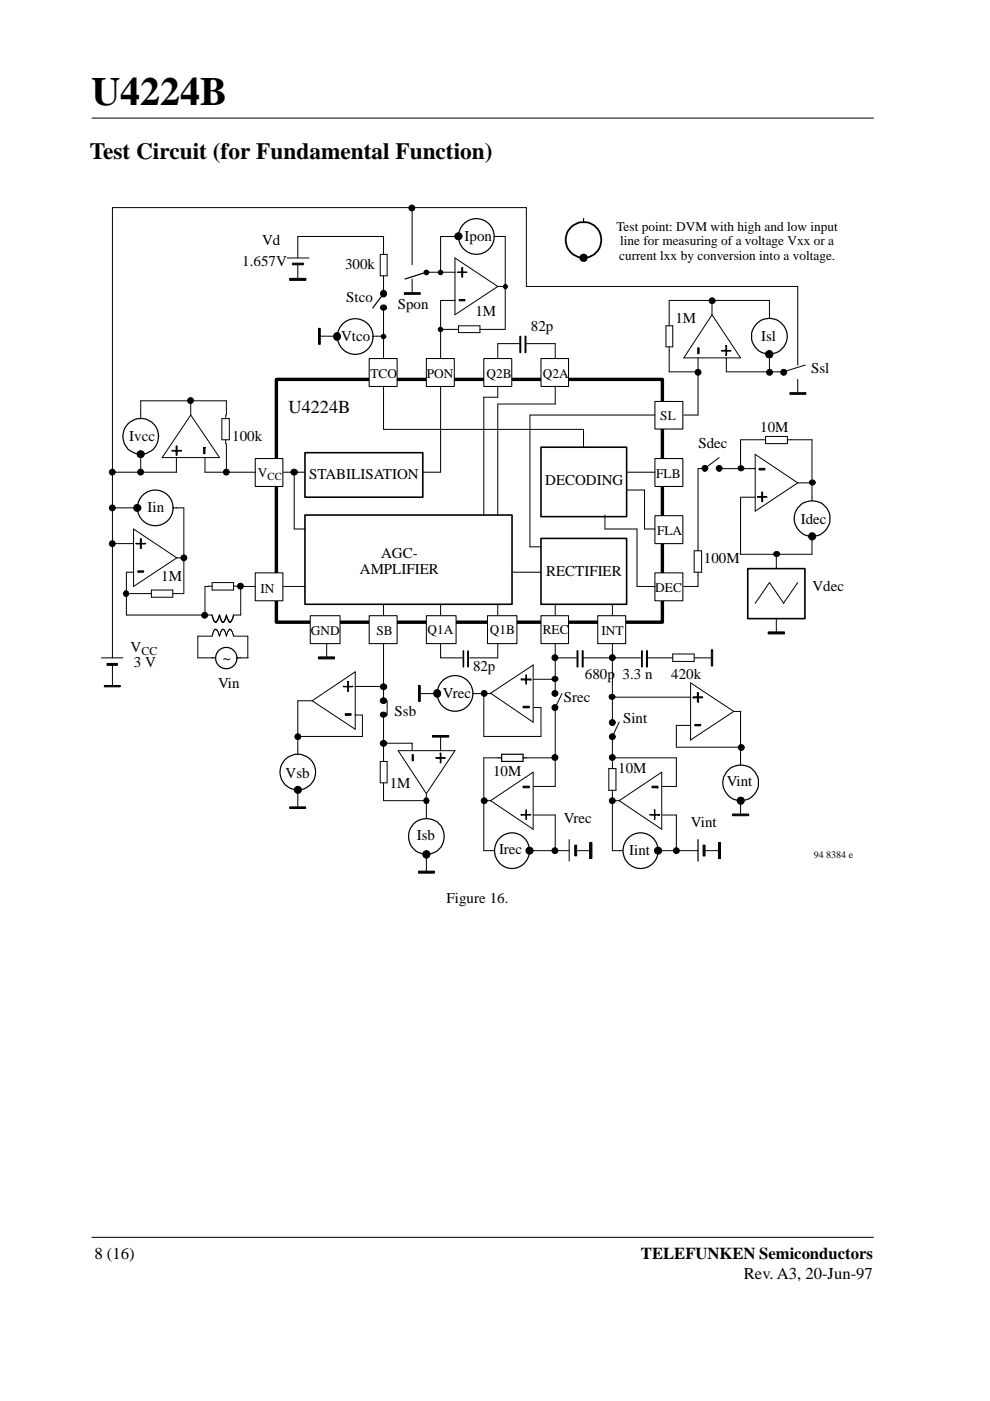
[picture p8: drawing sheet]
<svg xmlns="http://www.w3.org/2000/svg" width="210mm" height="297mm" viewBox="0 0 210 297" stroke-linecap="round" stroke-linejoin="round" font-family="sans-serif">
<path d="M19.5 25h165.7M19.5 262.3h165.7" fill="none" stroke="#000" stroke-width=".21"/>
<path d="M58.6 80.4h81.8v51.5h-81.8z" fill="none" stroke="#000" stroke-width=".72"/>
<path d="M78.3 76h5.9v5.9h-5.9z" fill="#fff"/>
<path d="M78.3 76h5.9v5.9h-5.9z" fill="none" stroke="#000" stroke-width=".22"/>
<path d="M102.6 76h5.9v5.9h-5.9z" fill="#fff"/>
<path d="M102.6 76h5.9v5.9h-5.9z" fill="none" stroke="#000" stroke-width=".22"/>
<path d="M90.4 76h5.9v5.9h-5.9z" fill="#fff"/>
<path d="M90.4 76h5.9v5.9h-5.9z" fill="none" stroke="#000" stroke-width=".22"/>
<path d="M114.7 76h5.8v5.9h-5.8z" fill="#fff"/>
<path d="M114.7 76h5.8v5.9h-5.8z" fill="none" stroke="#000" stroke-width=".22"/>
<path d="M65.8 130.5h6.3v6h-6.3z" fill="#fff"/>
<path d="M65.8 130.5h6.3v6h-6.3z" fill="none" stroke="#000" stroke-width=".22"/>
<path d="M78.3 130.5h5.9v6h-5.9z" fill="#fff"/>
<path d="M78.3 130.5h5.9v6h-5.9z" fill="none" stroke="#000" stroke-width=".22"/>
<path d="M90.4 130.5h6.3v6h-6.3z" fill="#fff"/>
<path d="M90.4 130.5h6.3v6h-6.3z" fill="none" stroke="#000" stroke-width=".22"/>
<path d="M114.7 130.5h5.8v6h-5.8z" fill="#fff"/>
<path d="M114.7 130.5h5.8v6h-5.8z" fill="none" stroke="#000" stroke-width=".22"/>
<path d="M103.4 130.5h6.2v6h-6.2z" fill="#fff"/>
<path d="M103.4 130.5h6.2v6h-6.2z" fill="none" stroke="#000" stroke-width=".22"/>
<path d="M126.7 130.5h6v6h-6z" fill="#fff"/>
<path d="M126.7 130.5h6v6h-6z" fill="none" stroke="#000" stroke-width=".22"/>
<path d="M138.9 85.1h5.9v5.9h-5.9z" fill="#fff"/>
<path d="M138.9 85.1h5.9v5.9h-5.9z" fill="none" stroke="#000" stroke-width=".22"/>
<path d="M138.9 97.2h5.9v5.9h-5.9z" fill="#fff"/>
<path d="M138.9 97.2h5.9v5.9h-5.9z" fill="none" stroke="#000" stroke-width=".22"/>
<path d="M138.9 109.3h5.9v6h-5.9z" fill="#fff"/>
<path d="M138.9 109.3h5.9v6h-5.9z" fill="none" stroke="#000" stroke-width=".22"/>
<path d="M138.9 121.5h5.9v5.9h-5.9z" fill="#fff"/>
<path d="M138.9 121.5h5.9v5.9h-5.9z" fill="none" stroke="#000" stroke-width=".22"/>
<path d="M54.1 97.2h5.9v5.9h-5.9z" fill="#fff"/>
<path d="M54.1 97.2h5.9v5.9h-5.9z" fill="none" stroke="#000" stroke-width=".22"/>
<path d="M54.1 121.5h5.9v5.9h-5.9z" fill="#fff"/>
<path d="M54.1 121.5h5.9v5.9h-5.9z" fill="none" stroke="#000" stroke-width=".22"/>
<g fill="none" stroke="#000" stroke-width=".26">
<path d="M90.4 57.7l-4.5 1.5M123.7 46.4v.7M81.3 62.3l-2.3 3M45 130.4a1.65 1.65 0 0 0 .8 1.5l.4-.5 .4-1v.3a1.32 1.32 0 0 0 .7 1.2l.4-.4 .3-1.1 .3 1a.38 .38 0 0 0 .3 .4 .38 .38 0 0 0 .4-.2l.5-1.2M45 139.5h.7M50.3 139.5h.7M148 178v4.6"/>
<circle cx="101" cy="50.1" r="3.8"/>
<circle cx="75.3" cy="71.3" r="3.8"/>
<circle cx="163.1" cy="71.3" r="3.8"/>
<circle cx="29.8" cy="92.5" r="3.8"/>
<circle cx="32.9" cy="107.7" r="3.8"/>
<circle cx="172.2" cy="109.9" r="3.8"/>
<circle cx="48" cy="139.5" r="2.26"/>
<circle cx="96.5" cy="147" r="3.8"/>
<circle cx="63.1" cy="163.7" r="3.8"/>
<circle cx="90.4" cy="177.3" r="3.8"/>
<circle cx="157" cy="166" r="3.8"/>
<circle cx="135.8" cy="180.4" r="3.7"/>
</g>
<g fill="none" stroke="#000" stroke-width=".21">
<path d="M60.9 54.7h4.6M63.1 56.1v3.1M80.6 53.9h1.5v4.6h-1.5zM81.3 53.1v-3h-18.2v4.6M81.3 53.2v.7M81.3 58.5v3.8M87.4 44v12.1M87.4 59.2v3.1M90.4 57.7h6.1M96.5 54.7l9 6-9 6zM96.5 50.1h-3.1v7.6M104.8 50.1h2.3v19.7"/>
<path d="M111.6 44h-87.8v95.5M79 71.3h.8M81.3 65.3v10.5M93.4 69.8h3.8M96.5 63.7h-3.1v12.2M97.2 69.1h4.6v1.4h-4.6zM101.8 69.8h.7M102.6 69.8h4.5M105.5 60.7h1.6M110.2 72.9h-4.7v3M111.6 60.7h57.5v16.7M111.6 72.9h6.1v3"/>
<path d="M141.2 69.1h1.4v4.4h-1.4zM141.9 73.5v5.3h6.1M148 75.9v12.1M151 66.7l6 9.2h-12zM151 63.7v3M154 75.9v2.9h12.1l4.6-1.4M163.1 67.5v-3.8h-21.2v5.4M163.1 75.9v2.9M29.8 97v3.1M37.4 97v3.1M40.4 88l6.2 9h-12.2zM40.4 85v3"/>
<path d="M43.5 97v3.1h10.6M47 88.8h1.6v4.4h-1.6zM47.9 88v.8M47.9 93.2v.9M48 88v-3h-18.2v3.8M48 94.1v6M148 99.4h1.5M152.5 97l-3 2.3M152.5 99.4h7.6M160.1 96.3l9 6.1-9 6zM162.3 93.2h-5.3v6.2M162.3 92.5h4.6v1.6h-4.6z"/>
<path d="M166.9 93.2h5.3v13M169.1 80.4v3.1M23.8 100.1h13.7M23.8 107.7h4.5M23.8 115.3h4.5M28.3 112.2l9.2 6.1-9.2 6zM36.7 107.7h2.3v18.1M37.4 118.3h1.6M147.2 116.8h1.6v4.5h-1.6zM148 115.9v.9M160.1 105.4h-3.1v12.1h15.2v-3M164.6 117.5v3"/>
<path d="M169.1 102.4h3.1M21.5 139.5h4.5M26.8 125.9h5.3M28.3 121.3h-1.5v9.1h18.2M32.1 125.1h4.5v1.5h-4.5zM36.6 125.9h2.4M43.5 124.3v6.1M44.1 124.3h.9M45 139.5h-3.1v-4.6h3.1a1.91 1.91 0 0 1 .7-1.5 1.27 1.27 0 0 1 .7 1.2l.2 .3 .4-1.3a.51 .51 0 0 1 .6 0 .51 .51 0 0 1 .2 .5l.2 .8a2.03 2.03 0 0 1 .8-1.5l.4 .5 .3 1h3v4.6M45 123.5h4.5v1.6h-4.5zM49.5 124.3h.8M51 124.3v6.1h-1.5"/>
<path d="M51 139.5h1.6M69.3 136.5v3M81.3 136.5v12.1M93.4 136.5v3h4.6M105.5 136.5v3h-5.9M117.7 139.5h4.6M117.7 136.5v10.6M123.7 139.5h12.1M129.8 136.5v16.6M137.4 139.5h5.2M142.6 138.7h4.6v1.5h-4.6zM145 124.3h3"/>
<path d="M147.2 139.5h3.8M148 121.3v.8M160.1 127.9l3-4.4 3.1 4.4M164.6 131.1v3.1M169.1 123.5l-3 4.4M23.8 141v4.5M66.2 148.6h-3.1v11.3M66.2 148.6l9.1-6.2v12.2zM75.3 145.5h6M75.3 151.6h1.5v4.5h-13.7M81.3 151.6v9.8M81.3 157.6h6.1"/>
<path d="M82.1 148.6v3M84.4 159.2h12.1l-6.1 9.1zM87.4 157.6v1.5M88.9 147.1h3M93.4 156.1v3.1M100.3 147.1h3.8M102.6 147.1v9h12.1v-6.1h-1.6M104 147l9-6v12.1zM113.1 144h4.6M119.2 147.1l-1.5 2.9v16.7M129.8 147.8h16.6M131.3 153.1l-1.5 3v6.1"/>
<path d="M146.4 153.8h-3v4.6h13.7M146.4 144.8l9.2 6-9.2 6.1zM155.6 150.8h1.5M157 150.8v11.4M63.1 168.3v3M80.6 161.4h1.5v4.6h-1.5zM81.3 166v3.8h9.1M90.4 168.3v5.3M129.8 169.8h1.6M129.8 160.7h13.6M129.8 168.3v12.1h2.2M131.3 169.8l9-6.1v12.1z"/>
<path d="M140.4 166.7h3M140.4 172.8h3v7.6M157 170.5v2.3M90.4 181.9v3M138.9 180.4h9.1M149.5 180.4h3"/>
</g>
<g fill="#000" stroke="#000" stroke-width=".21">
<path d="M62 55.8h2.3v.3h-2.3z" fill-rule="evenodd"/>
<path d="M97.9 56.8h.2v.9h.9v.1h-.9v1h-.2v-1h-.9v-.1h.9z" fill-rule="evenodd"/>
<path d="M110.2 71.3h.2v3.5h-.2z" fill-rule="evenodd"/>
<path d="M111.3 71.3h.2v3.5h-.2z" fill-rule="evenodd"/>
<path d="M147.9 73.8h.3v1.2h-.3z" fill-rule="evenodd"/>
<path d="M153.9 73.3h.2v1h.9v.1h-.9v.9h-.2v-.9h-.9v-.1h.9z" fill-rule="evenodd"/>
<path d="M37.3 94.5h.2v1h1v.1h-1v.9h-.2v-.9h-.9v-.1h.9z" fill-rule="evenodd"/>
<path d="M43.2 94.9h.3v1.3h-.3z" fill-rule="evenodd"/>
<path d="M152 98.9l.2-.2h.6l.3 .5-.1 .4-.3 .3h-.4l-.4-.5z" fill-rule="evenodd"/>
<path d="M160.9 99.3h1.3v.3h-1.3z" fill-rule="evenodd"/>
<path d="M29.8 114.2h.2v1.1l.9-.1v.1h-.9v1h-.2v-1h-.9v-.1l.9 .1z" fill-rule="evenodd"/>
<path d="M161.5 104.3h.2v1h.9v.1h-.9v1h-.2v-1h-.9v-.1h.9z" fill-rule="evenodd"/>
<path d="M164.2 117.1a.6 .6 0 0 1 .8-.1 .6 .6 0 0 1 .2 .7 .59 .59 0 0 1-.8 .2 .59 .59 0 0 1-.2-.8z" fill-rule="evenodd"/>
<path d="M22.7 140.7h2.2v.4h-2.2z" fill-rule="evenodd"/>
<path d="M73.7 144.5h.2v1h.9v.1h-.9v1h-.2v-1h-.9v-.1h.9z" fill-rule="evenodd"/>
<path d="M73.2 151.3h1.2v.4h-1.2z" fill-rule="evenodd"/>
<path d="M80.8 151.1a.65 .65 0 0 1 .8-.1 .65 .65 0 0 1 .3 .7 .63 .63 0 0 1-.8 .3 .63 .63 0 0 1-.3-.9z" fill-rule="evenodd"/>
<path d="M87.4 160h.2v1.3h-.2z" fill-rule="evenodd"/>
<path d="M98.2 138h.1v3.4h-.1z" fill-rule="evenodd"/>
<path d="M99.2 138l.1 3.4z" fill-rule="evenodd"/>
<path d="M110.5 144h1l.1-.9v.9h1v.2l-1-.1-.1 1v-1l-.9 .1z" fill-rule="evenodd"/>
<path d="M110.9 149.7h1.3v.4h-1.3z" fill-rule="evenodd"/>
<path d="M122.3 138h.2v3.4h-.2z" fill-rule="evenodd"/>
<path d="M123.4 138h.2v3.4h-.2z" fill-rule="evenodd"/>
<path d="M129.3 147.4a.6 .6 0 0 1 .8-.2 .6 .6 0 0 1 .2 .7 .59 .59 0 0 1-.8 .3 .59 .59 0 0 1-.2-.8z" fill-rule="evenodd"/>
<path d="M136 138h.2v3.4h-.2z" fill-rule="evenodd"/>
<path d="M137.1 138h.2v3.4h-.2z" fill-rule="evenodd"/>
<path d="M147.9 146.8h.2l-.1 .9h1v.3l-1-.1 .1 .9h-.2v-.9l-.9 .1v-.3h.9z" fill-rule="evenodd"/>
<path d="M93.3 159.7h.2v.9h.9v.2h-.9v.9h-.1v-.9h-1v-.2h1z" fill-rule="evenodd"/>
<path d="M138.7 171.7h.2v1h.9l-.9 .1v1h-.2l.1-1h-1l1-.1z" fill-rule="evenodd"/>
<path d="M138.2 166.7h1.3v.3h-1.3z" fill-rule="evenodd"/>
<circle cx="87.3" cy="44.1" r=".62"/>
<circle cx="93.4" cy="57.8" r=".48"/>
<circle cx="97.2" cy="50.1" r=".75"/>
<circle cx="71.4" cy="71.4" r=".78"/>
<circle cx="81.3" cy="71.3" r=".48"/>
<circle cx="93.4" cy="69.8" r=".48"/>
<circle cx="107.1" cy="60.8" r=".44"/>
<circle cx="148" cy="78.9" r=".62"/>
<circle cx="151" cy="63.8" r=".62"/>
<circle cx="163.1" cy="75.1" r=".78"/>
<circle cx="163.2" cy="78.9" r=".62"/>
<circle cx="166.2" cy="78.9" r=".62"/>
<circle cx="29.8" cy="96.3" r=".75"/>
<circle cx="40.4" cy="84.9" r=".62"/>
<circle cx="149.5" cy="99.3" r=".61"/>
<circle cx="157.1" cy="99.3" r=".58"/>
<circle cx="23.8" cy="107.7" r=".62"/>
<circle cx="23.8" cy="115.3" r=".62"/>
<circle cx="23.8" cy="100.1" r=".62"/>
<circle cx="29.1" cy="107.7" r=".75"/>
<circle cx="29.8" cy="100.1" r=".62"/>
<circle cx="39" cy="118.3" r=".62"/>
<circle cx="48" cy="100.1" r=".62"/>
<circle cx="172.2" cy="113.7" r=".76"/>
<circle cx="172.3" cy="102.3" r=".58"/>
<circle cx="26.7" cy="125.9" r=".58"/>
<circle cx="43.4" cy="130.4" r=".62"/>
<circle cx="51" cy="124.3" r=".62"/>
<circle cx="117.7" cy="139.4" r=".62"/>
<circle cx="129.8" cy="139.4" r=".62"/>
<circle cx="63.1" cy="156.2" r=".62"/>
<circle cx="81.3" cy="148.6" r=".64"/>
<circle cx="81.3" cy="145.6" r=".66"/>
<circle cx="81.3" cy="157.6" r=".66"/>
<circle cx="92.7" cy="147" r=".78"/>
<circle cx="102.7" cy="147" r=".62"/>
<circle cx="117.7" cy="150" r=".62"/>
<circle cx="117.7" cy="147" r=".62"/>
<circle cx="117.7" cy="144" r=".58"/>
<circle cx="129.8" cy="153.2" r=".62"/>
<circle cx="129.8" cy="156.2" r=".62"/>
<circle cx="157.2" cy="158.5" r=".62"/>
<circle cx="63.2" cy="167.5" r=".76"/>
<circle cx="90.4" cy="169.8" r=".58"/>
<circle cx="129.8" cy="169.8" r=".62"/>
<circle cx="129.8" cy="160.6" r=".62"/>
<circle cx="157.1" cy="169.8" r=".76"/>
<circle cx="90.4" cy="181.2" r=".79"/>
<circle cx="139.5" cy="180.3" r=".75"/>
<circle cx="143.4" cy="180.4" r=".62"/>
</g>
<g fill="#000" stroke="#000" stroke-width=".26">
<path d="M80.9 64.8a.6 .6 0 0 1 .7-.1 .6 .6 0 0 1 .3 .7 .59 .59 0 0 1-.8 .3 .59 .59 0 0 1-.2-.9z" fill-rule="evenodd"/>
<path d="M149.1 179.2h.4v2.3h-.4z" fill-rule="evenodd"/>
<circle cx="90.4" cy="57.8" r=".48"/>
<circle cx="123.7" cy="54.7" r=".71"/>
<circle cx="81.3" cy="62.3" r=".65"/>
</g>
<g fill="#000" stroke="#000" stroke-width=".22">
<path d="M61.4 59h3.5v.4h-3.5z" fill-rule="evenodd"/>
<path d="M85.7 62.1h3.4v.3h-3.4z" fill-rule="evenodd"/>
<path d="M97.4 63.5h1.2v.3h-1.2z" fill-rule="evenodd"/>
<path d="M167.5 83.3h3.4v.3h-3.4z" fill-rule="evenodd"/>
<path d="M29.2 121h1.3v.3h-1.3z" fill-rule="evenodd"/>
<path d="M67.5 139.3h3.4v.4h-3.4z" fill-rule="evenodd"/>
<path d="M162.9 134h3.4v.4h-3.4z" fill-rule="evenodd"/>
<path d="M22.1 145.3h3.4v.3h-3.4z" fill-rule="evenodd"/>
<path d="M88.7 145.3h.4v3.4h-.4z" fill-rule="evenodd"/>
<path d="M91.7 155.9h3.4v.4h-3.4z" fill-rule="evenodd"/>
<path d="M147.3 153.6h1.3v.3h-1.3z" fill-rule="evenodd"/>
<path d="M150.8 137.8h.3v3.4h-.3z" fill-rule="evenodd"/>
<path d="M61.4 171.1h3.4v.3h-3.4z" fill-rule="evenodd"/>
<path d="M155.3 172.6h3.4v.3h-3.4z" fill-rule="evenodd"/>
<path d="M88.7 184.7h3.4v.4h-3.4z" fill-rule="evenodd"/>
<path d="M152.3 178.6h.5v3.4h-.5z" fill-rule="evenodd"/>
</g>
<path d="M158.5 120.6h12.2v10.6h-12.2z" fill="none" stroke="#000" stroke-width=".34"/>
<circle cx="123.7" cy="50.9" r="3.8" fill="none" stroke="#000" stroke-width=".38"/>
<path d="M64.7 109.2h43.9v18.9h-43.9z" fill="#fff"/>
<path d="M64.7 109.2h43.9v18.9h-43.9z" fill="none" stroke="#000" stroke-width=".34"/>
<path d="M114.7 114.2h18.2v13.9h-18.2z" fill="#fff"/>
<path d="M114.7 114.2h18.2v13.9h-18.2z" fill="none" stroke="#000" stroke-width=".34"/>
<path d="M64.7 96h24.9v9.4h-24.9z" fill="#fff"/>
<path d="M64.7 96h24.9v9.4h-24.9z" fill="none" stroke="#000" stroke-width=".34"/>
<path d="M114.7 94.8h18.2v14.7h-18.2z" fill="#fff"/>
<path d="M114.7 94.8h18.2v14.7h-18.2z" fill="none" stroke="#000" stroke-width=".34"/>
<g fill="none" stroke="#000" stroke-width=".21">
<path d="M81.3 81.9v9.1h42.4M93.4 81.9v18.2h-3.8M105.5 81.9v2.3h-2.9v25M117.7 81.9v3.8h-12.2v23.5M138.9 88h-26.5v27.9h2.3M60.1 100.1h4.6M62.4 112.2h2.3M128.3 109.2v3h6.8v12.1h3.8M132.9 103.9h3.8v8.3h2.2M132.9 100.1h6M60.1 124.3h4.6M81.3 128.1v2.3"/>
<path d="M93.4 128.1v2.3M105.5 128.1v2.3M108.6 121.3h6.1M117.7 128.1v2.3M129.8 128.1v2.3"/>
</g>
<path d="M59.4 84.2h18v6.1h-18z" fill="#fff"/>
<g fill="none" stroke="#000" stroke-width=".21">
<path d="M111.6 44v16.7M67.7 71.3h2.9M79.8 71.3h1.5M123.7 91v3.8M145 88h3M148 99.4v16.5M62.4 100.1v12.1M43.5 124.3h.7M50.3 124.3h3.8M148 122.1v2.2M102.6 169.8h1.5M104 169.8l9-6.1v12.1z"/>
<path d="M105.5 160.7h-2.9v19.7h2.2M111.6 160.7h6.1M113.1 166.7h4.6M113.1 172.8h4.6v7.6M120.7 178v4.6M129.1 163h1.5v4.6h-1.5zM129.8 162.2v.8M129.8 167.6v.7M143.4 160.7v6M111.6 180.4h9.1M122.3 180.4h3"/>
</g>
<g fill="#000" stroke="#000" stroke-width=".21">
<path d="M110.5 172.7h1l.1-1v1h.9l.1 .1h-1l-.1 1v-1z" fill-rule="evenodd"/>
<path d="M110.9 166.7h1.3v.3h-1.3z" fill-rule="evenodd"/>
<path d="M121.9 179.2h.4v2.3h-.4z" fill-rule="evenodd"/>
<circle cx="62.4" cy="100.1" r=".66"/>
<circle cx="102.7" cy="169.8" r=".62"/>
<circle cx="117.7" cy="160.6" r=".62"/>
<circle cx="112.3" cy="180.3" r=".75"/>
<circle cx="117.7" cy="180.4" r=".62"/>
</g>
<g fill="none" stroke="#000" stroke-width=".26">
<path d="M106.4 159.9h4.5v1.5h-4.5zM105.5 160.7h.9M110.9 160.7h.7"/>
<circle cx="108.5" cy="180.4" r="3.7"/>
</g>
<g fill="#000" stroke="#000" stroke-width=".22">
<path d="M67.5 69.6h.4v3.4h-.4z" fill-rule="evenodd"/>
<path d="M125 178.6h.5v3.4h-.5z" fill-rule="evenodd"/>
</g>
<text font-size="8.5" x="19.4" y="22.3">U4224B</text>
<text font-size="4.9" x="19" y="33.8">Test Circuit (for Fundamental Function)</text>
<text font-size="3.9" x="61.2" y="87.6">U4224B</text>
<g font-size="3.5">
<text x="20" y="267">8 (16)</text>
<text x="135.9" y="267">TELEFUNKEN Semiconductors</text>
<text x="157.7" y="271.1">Rev. A3, 20-Jun-97</text>
</g>
<g font-size="3.2">
<text x="55.6" y="51.9">Vd</text>
<text x="98.5" y="51">Ipon</text>
<text x="51.4" y="56.4">1.657V</text>
<text x="73.2" y="57.1">300k</text>
<text x="73.4" y="64">Stco</text>
<text x="84.3" y="65.6">Spon</text>
<text x="100.8" y="67.1">1M</text>
<text x="112.6" y="70.1">82p</text>
<text x="143.2" y="68.5">1M</text>
<text x="72.3" y="72.2">Vtco</text>
<text x="161.4" y="72.4">Isl</text>
<text x="172" y="79.1">Ssl</text>
<text x="27.4" y="93.6">Ivcc</text>
<text x="49.2" y="93.5">100k</text>
<text x="148.1" y="95">Sdec</text>
<text x="161.2" y="91.6">10M</text>
<text x="65.6" y="101.6">STABILISATION</text>
<text x="115.6" y="102.8">DECODING</text>
<text x="31.3" y="108.6">Iin</text>
<text x="169.8" y="111">Idec</text>
<text x="80.8" y="118.2">AGC-</text>
<text x="149.2" y="119.3">100M</text>
<text x="34.2" y="123.1">1M</text>
<text x="76.3" y="121.7">AMPLIFIER</text>
<text x="115.8" y="122.1">RECTIFIER</text>
<text x="172.2" y="125.4">Vdec</text>
<text x="27.7" y="138.2">V</text>
<text x="28.4" y="141.3">3 V</text>
<text x="47.3" y="140.5">~</text>
<text x="100.3" y="142.2">82p</text>
<text x="124" y="144">680p 3.3 n</text>
<text x="142.3" y="144">420k</text>
<text x="46.2" y="145.8">Vin</text>
<text x="93.9" y="147.9">Vrec</text>
<text x="119.5" y="148.8">Srec</text>
<text x="83.7" y="151.9">Ssb</text>
<text x="132.1" y="153.3">Sint</text>
<text x="60.6" y="165">Vsb</text>
<text x="82.6" y="167">1M</text>
<text x="104.6" y="164.5">10M</text>
<text x="131.1" y="164">10M</text>
<text x="154.1" y="166.6">Vint</text>
<text x="88.4" y="178.2">Isb</text>
<text x="119.5" y="174.6">Vrec</text>
<text x="146.5" y="175.3">Vint</text>
<text x="105.8" y="181">Irec</text>
<text x="133.4" y="181.2">Iint</text>
<text x="94.7" y="191.4">Figure 16.</text>
</g>
<g font-size="2.8">
<text x="130.7" y="48.9">Test point: DVM with high and low input</text>
<text x="131.5" y="52">line for measuring of a voltage Vxx or a</text>
<text x="131.3" y="55.1">current lxx by conversion into a voltage.</text>
<text x="78.6" y="80">TCO</text>
<text x="90.5" y="80.1">PON</text>
<text x="103.2" y="80.1">Q2B</text>
<text x="115.1" y="80">Q2A</text>
<text x="140" y="89">SL</text>
<text x="54.7" y="101.2">V</text>
<text x="139.1" y="101.4">FLB</text>
<text x="139.3" y="113.4">FLA</text>
<text x="55.2" y="125.7">IN</text>
<text x="138.9" y="125.5">DEC</text>
<text x="65.9" y="134.6">GND</text>
<text x="79.8" y="134.6">SB</text>
<text x="90.7" y="134.4">Q1A</text>
<text x="103.8" y="134.4">Q1B</text>
<text x="115.1" y="134.4">REC</text>
<text x="127.5" y="134.6">INT</text>
</g>
<text font-size="2.5" x="30" y="138.8">CC</text>
<text font-size="2.3" x="56.7" y="101.8">CC</text>
<text font-size="2.1" x="172.5" y="181.9">94 8384 e</text>
</svg>
